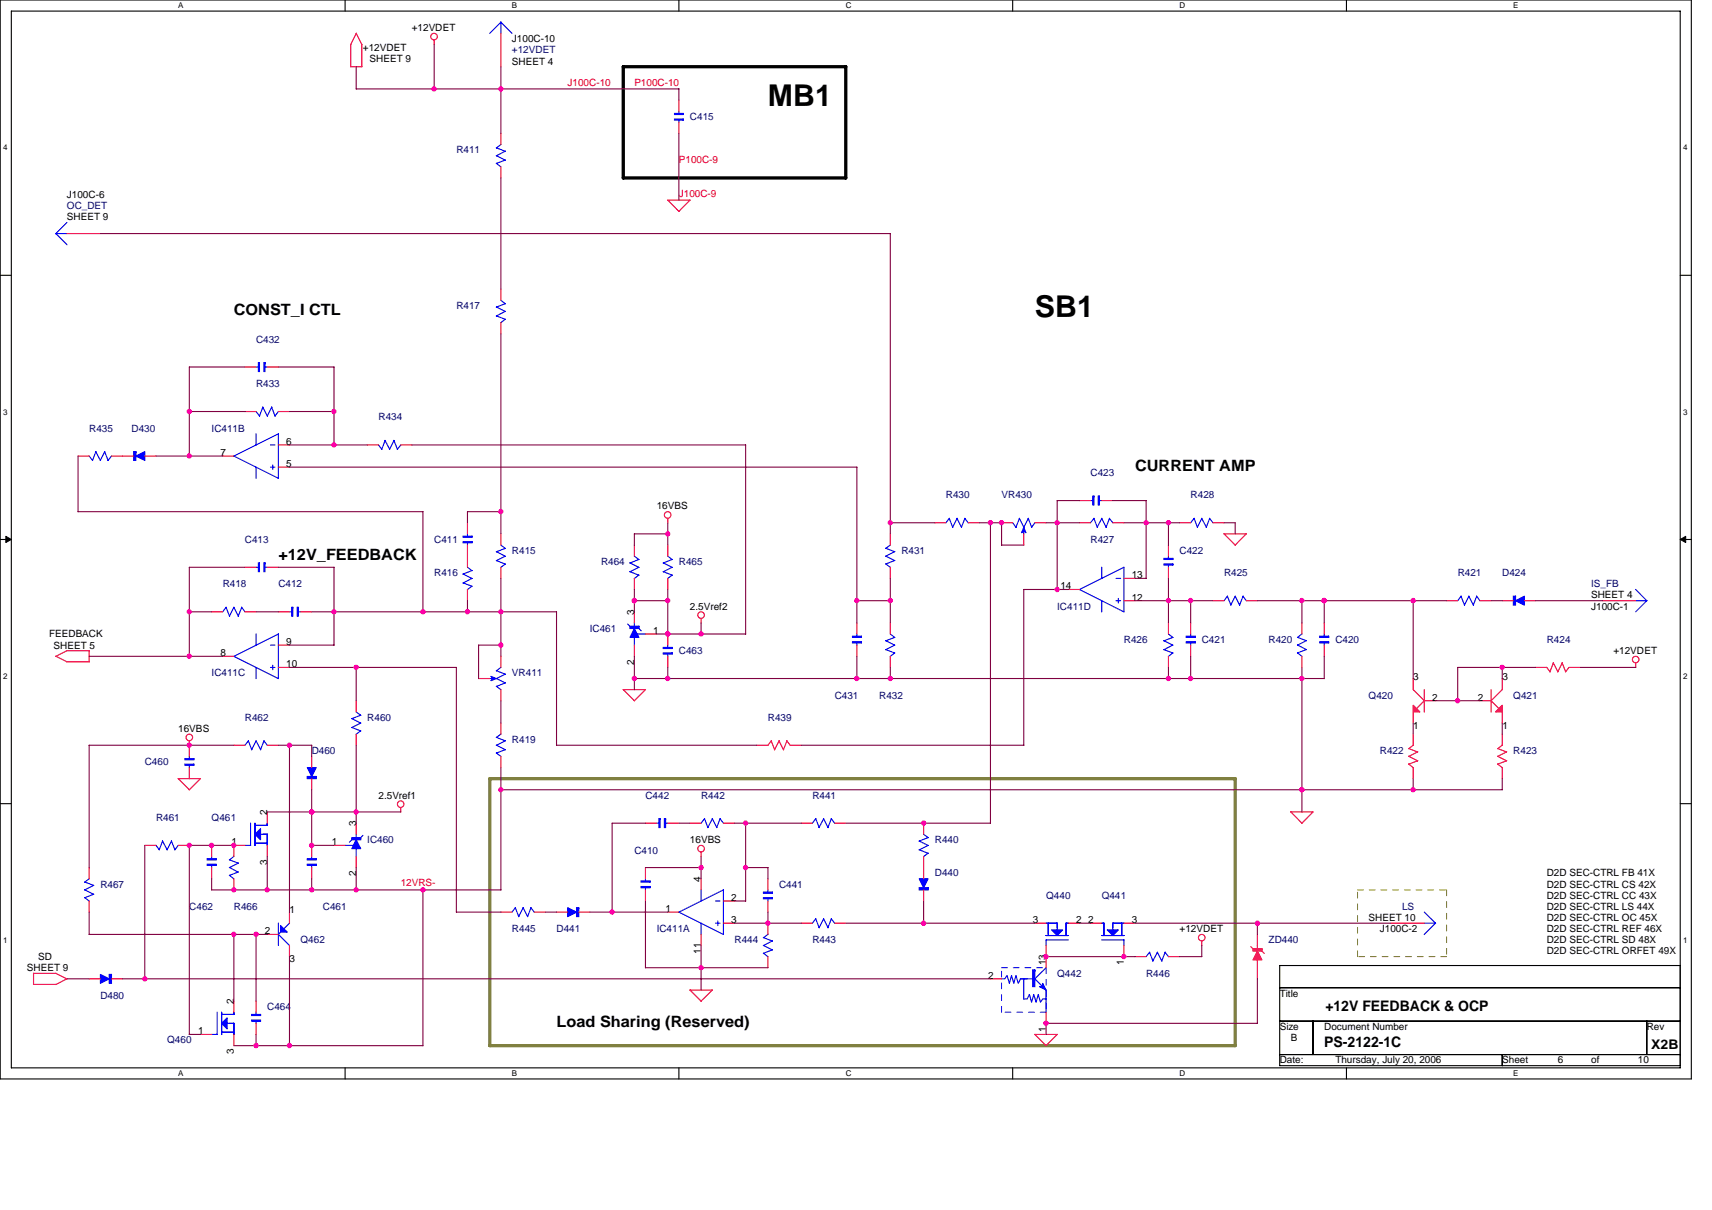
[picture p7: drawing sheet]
<svg xmlns="http://www.w3.org/2000/svg" width="297mm" height="210mm" viewBox="0 0 297 210" stroke-linecap="round" stroke-linejoin="round" font-family="sans-serif">
<path d="M0 0h293.5v187.2h-293.5zM2 1.9h289.5v183.4h-289.5z" fill="none" stroke="#000" stroke-width=".19"/>
<g fill="#fff">
<path d="M30.9 .2h.9v1.6h-.9z"/>
<path d="M30.9 185.5h.9v1.6h-.9z"/>
</g>
<path d="M59.9 0v1.9M59.9 185.3v1.9" fill="none" stroke="#000" stroke-width=".19"/>
<g fill="#fff">
<path d="M88.8 .2h.9v1.6h-.9z"/>
<path d="M88.8 185.5h.9v1.6h-.9z"/>
</g>
<path d="M117.8 0v1.9M117.8 185.3v1.9" fill="none" stroke="#000" stroke-width=".19"/>
<g fill="#fff">
<path d="M146.7 .2h1v1.6h-1z"/>
<path d="M146.7 185.5h1v1.6h-1z"/>
</g>
<path d="M175.7 0v1.9M175.7 185.3v1.9" fill="none" stroke="#000" stroke-width=".19"/>
<g fill="#fff">
<path d="M204.7 .2h1v1.6h-1z"/>
<path d="M204.7 185.5h1v1.6h-1z"/>
</g>
<path d="M233.6 0v1.9M233.6 185.3v1.9" fill="none" stroke="#000" stroke-width=".19"/>
<g fill="#fff">
<path d="M262.6 .2h.9v1.6h-.9z"/>
<path d="M262.6 185.5h.9v1.6h-.9z"/>
<path d="M.5 24.8h.8v1.6h-.8z"/>
<path d="M292 24.8h.8v1.6h-.8z"/>
<path d="M.5 70.7h.8v1.5h-.8z"/>
<path d="M292 70.7h.8v1.5h-.8z"/>
</g>
<path d="M0 47.8h2M291.5 47.8h2" fill="none" stroke="#000" stroke-width=".19"/>
<g fill="#fff">
<path d="M.5 116.5h.8v1.6h-.8z"/>
<path d="M292 116.5h.8v1.6h-.8z"/>
</g>
<path d="M0 93.6h2M291.5 93.6h2" fill="none" stroke="#000" stroke-width=".19"/>
<path d="M1 93.1l1 .5-1 .5zM291.5 93.6l1-.5v1z" fill="#000" stroke="#000" stroke-width=".17"/>
<g fill="#fff">
<path d="M.5 162.4h.8v1.5h-.8z"/>
<path d="M292 162.4h.8v1.5h-.8z"/>
</g>
<path d="M0 139.5h2M291.5 139.5h2M222 167.6h69.5v17.3h-69.5zM222 171.4h69.5M222 177.2h69.5M227.8 177.2v5.8M285.7 177.2v5.8M222 183h69.5M260.6 183v1.9" fill="none" stroke="#000" stroke-width=".19"/>
<path d="M235.5 154.4h15.5M251 154.4v11.6M235.5 166v-11.6M251 166h-15.5" fill="none" stroke="#808000" stroke-width=".17" stroke-dasharray="1 1 1 1 1 1 1 1"/>
<path d="M85 135.1h129.3v46.4h-129.3z" fill="none" stroke="#808040" stroke-width=".57"/>
<path d="M108.1 11.6h38.6v19.3h-38.6z" fill="none" stroke="#000" stroke-width=".57"/>
<g fill="none" stroke="#f00" stroke-width=".19">
<path d="M75.3 6.9v.8M117.8 17.4v1.9M86.9 23.2v1.9M86.9 29v1.9M115.8 34.7l2 2M115.9 34.7h3.8l-1.9 2M117.8 21.2v2M86.9 50.2v1.9M86.9 56v1.9M21.3 79.1h1.9M25.1 79.1h2M81.1 90.7v1.9"/>
<path d="M81.1 94.6v3.8M86.9 92.6v2M86.9 98.4v2M110.1 94.6v1.9M115.9 90v.7M115.9 94.6v1.9M154.5 92.6v2M154.5 98.4v2M173.8 90.7h1.9M177.6 92.6v2M179.6 90.7h1.9M202.7 94.6v1.9"/>
<path d="M202.7 98.4v2M212.4 92.6l1.9 2M212.4 92.6h3.9M216.2 92.6l-1.9 2M36.7 106.2h1.9M42.5 106.2h1.9M81.1 102.3v1.9M83 117.8h2M86.9 113.9v1.9M86.9 119.7v1.9M110.1 100.4v1.9M115.9 100.4v1.9"/>
<path d="M121.6 107.3v.8M154.5 108.1v1.9M154.5 113.9v1.9M185.4 102.3h1.9M195 100.4h1.9M195 104.2h1.9M202.7 108.1v1.9M202.7 113.9v1.9M210.5 104.2h1.9M216.2 104.2h2M225.9 108.1v1.9M225.9 113.9v1.9"/>
<path d="M229.8 108.1v1.9M229.8 112v1.9M251 104.2h1.9M256.8 104.2h1.9M260.6 104.2h2M264.5 104.2h1.9M278 104.2h5.8M283.8 115v.8M30.9 135.1l1.9 2 2-2h-3.9M32.8 128.6v2.7M32.8 133.2v1.9M40.6 129.3h1.9"/>
<path d="M46.4 129.3h1.9M54.1 131.3v1.9M54.1 135.1v2M86.9 125.5v1.9M86.9 131.3v1.9M110.1 121.6l-2-1.9h3.9l-2 1.9M244.4 131.2l1.6 .8-1.6 .6 .8 .6v1.9M245.2 127.4v1.9M245.2 129.3l-.8 .6 1.6 .6-1.6 .8M259.8 132.6l.8 .6v1.9M259.8 131.2l1.6 .8M259.8 129.9l1.6 .6"/>
<path d="M260.6 127.4v1.9M260.7 129.3l-.8 .6M261.4 132l-1.5 .6M261.4 130.5l-1.5 .8M15.5 150.6v1.9M15.5 156.4v1.9M40.6 152.5v1.9M42.5 146.7h-1.9v1.9M46.4 140.9v2M46.4 146.7v1.9M50.2 158.3v1.9M69.5 140.1v.8"/>
<path d="M96.6 158.3h1.9M100.4 158.3h1.9M115.9 158.3h1.9M121.6 147.9v.8M121.6 152.5v1.9M125.5 156.4h1.9M160.2 142.9v1.9M160.2 148.6v3.9M160.2 154.4v2M227.8 140.9l-1.9 2M227.8 140.9h-3.8l1.9 2M15.5 169.9h1.9"/>
<path d="M19.3 169.9h2M34.8 179.5h1.9M40.6 173.7v2M40.6 179.5v2M46.4 162.2h1.9M50.2 164.1v1.9M119.7 171.8l1.9 1.9M119.7 171.8h3.9M121.6 162.2v1.9M123.6 171.8l-2 2M125.5 160.2h1.9M133.2 160.2v2"/>
<path d="M133.2 166v1.9M179.5 179.5l2 2M179.6 179.5h3.8l-1.9 2M179.6 160.2h1.9M181.5 164.1v1.9M185.4 160.2h1.9M208.5 163.3v.8M241.3 160.2h5.8"/>
<circle cx="75.3" cy="6.3" r=".57"/>
<circle cx="115.8" cy="89.4" r=".57"/>
<circle cx="121.6" cy="106.7" r=".57"/>
<circle cx="283.8" cy="114.5" r=".57"/>
<circle cx="32.8" cy="128" r=".57"/>
<circle cx="69.5" cy="139.5" r=".57"/>
<circle cx="121.6" cy="147.3" r=".57"/>
<circle cx="208.5" cy="162.7" r=".57"/>
</g>
<g fill="none" stroke="#00f" stroke-width=".19">
<path d="M117.8 19.3v.4M86.1 28.3l.8 .7M86.1 27l1.6 .8M86.1 25.7l1.6 .5M86.9 25.1l-.8 .6M87.7 27.8l-1.6 .6M87.7 26.2l-1.6 .8M117.8 20.8v.4M86.1 53.3l1.6 .8M86.1 54.8l1.6 .6M86.9 52.1l.8 .6M87.7 52.7l-1.6 .6"/>
<path d="M87.7 54l-1.6 .8M87.7 55.4l-.8 .6M80.3 99.6l1.6 .8-1.6 .8M81.1 98.4l.8 .6-1.6 .6M81.1 92.6v.5M81.1 94.2v.4M86.1 95.7l1.6 .8M86.1 97.3l1.6 .6M86.9 94.6l.8 .6M87.7 95.2l-1.6 .6M87.7 96.5l-1.6 .8M87.7 97.9l-.8 .6"/>
<path d="M109.3 97.7l1.6 .8M109.3 99.2l1.6 .6M110.1 96.5l.8 .6M110.8 97.1l-1.5 .6M110.8 98.4l-1.5 .8M110.8 99.8l-.8 .6M115.1 97.7l1.5 .8-1.5 .7M115.1 99.2l1.5 .6-.8 .6M115.9 96.5l.7 .6M116.6 97.1l-1.5 .6M153.7 95.1l1.6 .6-1.6 .8 1.5 .8M154.5 94.6l-.8 .6"/>
<path d="M155.3 97.3l-1.6 .6 .8 .5M176.9 90l.7 1.5M176.9 89.9l-.6 1.6-.6-.8M177.6 91.9v.8M178.4 90l.6 1.5M178.4 89.9l-.8 1.6M179.6 90.7l-.6 .8M191.2 98.4v2M195 98.4l-7.7 3.9M195 98.4v7.8l-7.7-3.9M202.7 96.5v.4M202.7 98v.4"/>
<path d="M39.2 105.4l.6 1.6M39.2 105.4l-.6 .8M40.6 105.4l.8 1.6M40.6 105.4l-.8 1.5M41.9 105.4l.6 .8M41.9 105.4l-.6 1.5M80.3 101.2l1.6 .5M81.9 101.7l-.8 .6M85 117.8h.7M86.1 116.4l1.6 .6M86.1 117.8l1.6 .7M86.1 119.1l.8 .6"/>
<path d="M86.9 115.8l-.8 .6M87.7 117l-1.6 .8M87.7 118.5l-1.6 .6M153.7 111.2l1.6 .8-1.6 .8 1.6 .5M154.5 110l.8 .6M155.2 110.6l-1.5 .6M155.2 113.3l-.8 .6M191.2 104.2v2M193.6 104.2h.8M193.6 100.4h.8M194 103.8v.8M201.9 111.2l1.6 .8"/>
<path d="M201.9 112.7l1.6 .6M202.7 110l.8 .6M203.5 110.6l-1.6 .6M203.5 112l-1.6 .8M203.5 113.3l-.8 .6M212.4 104.2l.6-.8 .6 1.6M213.5 105l.8-1.6 .8 1.6M216.3 104.3l-.6-.9-.6 1.6M225.1 111.9l1.6 .8M225.9 110l-.8 .6 1.6 .6-1.6 .8M226.7 112.7l-1.6 .6 .8 .6M229.8 110v.4"/>
<path d="M229.8 111.5v.5M254.8 103.5l.8 1.5M254.9 103.4l-.8 1.6-.6-1.6-.6 .8M256.2 103.5l.6 .8M256.2 103.4l-.6 1.6M283.8 102.3l1.9 1.9M283.8 104.2h1.9l-1.9 2M32.8 131.3v.4M32.8 132.8v.4M43.1 128.5l-.6 .8M44.4 128.6l.8 1.5M44.4 128.5l-.7 1.6-.6-1.5"/>
<path d="M45.8 128.6l.6 .7M45.8 128.5l-.6 1.6M86.1 130.7l.8 .6M86.1 129.3l1.6 .8M86.1 128l1.6 .6M86.9 127.4l-.8 .6M87.7 130.1l-1.6 .6M87.7 128.5l-1.6 .8M14.7 155.8l.8 .6M15.5 152.5l-.8 .6 1.6 .5-1.6 .8 1.6 .8M16.3 155.2l-1.6 .6M39.8 151.9l.8 .6"/>
<path d="M39.8 150.5l1.6 .8-1.6 .6M39.8 149.2l1.6 .6-1.6 .8M40.6 148.6l-.8 .6M42.5 146.7h1M43.5 142.8v3.9M44.2 143.2h2.2M44.2 142.9v3.8M44.2 146.3h2.2M45.2 144.8h1.2M46.4 142.9v.4M46.4 144.8v1.9M117.8 158.3l7.7-3.9v7.8"/>
<path d="M117.8 158.3l7.7 3.9M121.6 154.4v2M124.1 156.4h.8M124.5 159.8v.8M159.5 145.9l1.6 .8M159.5 147.5l1.6 .6M160.2 144.8l.9 .6M161 145.4l-1.5 .6M161 146.7l-1.5 .8M161 148.1l-.8 .6M247.1 158.3l2 1.9M37.7 175.6v3.9h-1"/>
<path d="M38.5 175.7v3.8M38.5 179.1h2.1M39.4 177.6h1.2M40.6 175.7v.4l-2.2-.1M40.6 177.6v1.9M44.4 175.7v.4M44.4 177.2v.4M48.3 162.1l1.9 2M48.3 160.2v3.9M48.7 161.8l-.4 .4M50.2 160.2l-.9 1M121.6 160.2v2"/>
<path d="M124.1 160.2h.8M132.4 165.4l.8 .6M132.4 164.1l1.6 .7M132.4 162.7l1.6 .6M133.3 162.1l-.8 .6M134 164.8l-1.5 .6M134 163.3l-1.5 .8M181.5 160.2h1.9M181.5 162.3h3.9M181.9 160.2v2.1M183.4 160.2v1.2M185.4 160.2h-.4v2.2"/>
<path d="M185.4 163.1h-3.9v1M247.1 160.2h2M249.1 160.2l-2 2"/>
</g>
<g fill="#00f" stroke="#00f" stroke-width=".19">
<path d="M262.9 104.2l1.6-.7v1.5z" fill-rule="evenodd"/>
<path d="M262.6 103.5v1.5h.3v-1.5z" fill-rule="evenodd"/>
<path d="M48.7 160.6l1.1 1.2h-1.1z" fill-rule="evenodd"/>
<path d="M117 19.7v.2h1.6v-.2z" fill-rule="evenodd"/>
<path d="M117 20.7v.1h1.6v-.1z" fill-rule="evenodd"/>
<path d="M159.5 152.5h1.5l-.8 1.6z" fill-rule="evenodd"/>
<path d="M159.5 154.1v.3h1.5v-.3z" fill-rule="evenodd"/>
<path d="M177.6 91.5l.4 1-.4-.4-.4 .4z" fill-rule="evenodd"/>
<path d="M201.9 97.9v.2h1.6v-.2z" fill-rule="evenodd"/>
<path d="M201.9 96.9v.2h1.6v-.2z" fill-rule="evenodd"/>
<path d="M44.2 144.8l1-1v1.9z" fill-rule="evenodd"/>
<path d="M85.2 117.4l.9 .4-.9 .3 .4-.3z" fill-rule="evenodd"/>
<path d="M98.5 157.5l1.5 .8-1.5 .8z" fill-rule="evenodd"/>
<path d="M100 157.5v1.6h.4v-1.6z" fill-rule="evenodd"/>
<path d="M182.5 161.4h1.9l-1 .9z" fill-rule="evenodd"/>
<path d="M38.5 177.6l.9-1v2z" fill-rule="evenodd"/>
<path d="M53.3 133.2h1.6l-.8 1.5z" fill-rule="evenodd"/>
<path d="M53.3 134.7v.4h1.6v-.4z" fill-rule="evenodd"/>
<path d="M32.1 132.6v.2h1.5v-.2z" fill-rule="evenodd"/>
<path d="M32.1 131.7v.1h1.5v-.1z" fill-rule="evenodd"/>
<path d="M229 111.4v.2h1.5v-.2z" fill-rule="evenodd"/>
<path d="M229 110.4v.2h1.5v-.2z" fill-rule="evenodd"/>
<path d="M80.3 94v.2h1.6v-.2z" fill-rule="evenodd"/>
<path d="M80.3 93v.2h1.6v-.2z" fill-rule="evenodd"/>
<path d="M17.4 169.1l1.6 .8-1.6 .7z" fill-rule="evenodd"/>
<path d="M19 169.1v1.5h.3v-1.5z" fill-rule="evenodd"/>
<path d="M23.6 79.1l1.5-.7v1.5z" fill-rule="evenodd"/>
<path d="M23.2 78.4v1.5h.4v-1.5z" fill-rule="evenodd"/>
<path d="M43.7 176v.2h1.5v-.2z" fill-rule="evenodd"/>
</g>
<path d="M43.7 177h1.5v.2h-1.5z" fill="#00f"/>
<g fill="none" stroke="#00f" stroke-width=".19">
<path d="M86.9 3.8l1.9 2M86.9 3.9l-1.9 1.9M86.9 3.8v2M11.6 38.6l-1.9 2M11.6 40.5h-1.9l1.9 2M15.4 79.1l.7 .8M17.4 79.9l-.8-1.5-.6 1.5M18.8 79.9l-.6-1.5-.8 1.5M19.3 79.1l-.6 .8M44.4 75.3v1.9M45.6 70.7l.8 1.5M45.6 70.6l-.6 1.6-.6-.8"/>
<path d="M46.9 77.2h.8M47.1 70.7l.6 1.5 .6-.8M47.2 70.6l-.8 1.6M48.3 75.3v7.7M48.3 75.3l-7.7 3.9 7.7 3.8M65.7 77.2l.5 .8 .6-1.6 .8 1.6M69 78l-.7-1.6-.7 1.6M69.5 77.2l-.6 .8M44.4 81.1v1.9M46.9 81.1h.8M47.3 80.7v.8M164.7 89.9l-.6 .8"/>
<path d="M166.1 89.9l-.8 1.6-.6-1.5M167.4 90l.6 .7M167.4 89.9l-.6 1.6-.8-1.5M189.2 86.9h.4M190.7 86.9h.5M207.2 90l.6 1.5M207.2 89.9l-.6 .8M208.5 90l.8 1.5M208.5 89.9l-.8 1.6M209.9 90l.6 .7M209.9 89.9l-.6 1.6M44.4 110v2"/>
<path d="M44.4 115.8v2M46.9 115.8h.8M46.9 112h.8M47.3 115.4v.8M48.3 110l-7.7 3.9 7.7 3.9M48.3 110v7.8M50.2 106.2h.4M108.9 108.3l.6 .6M110.1 108.1v.6M110.1 110.6v1.4M110.4 110h1.6M110.7 108.9l.5 .6"/>
<path d="M115.9 112v.4M115.9 113.5v.4M148.7 110v.4M148.7 111.5v.5M206.6 110v.4M206.6 111.5v.5M61 126.2l1.6 .7-.8 .5M61.8 123.5l.8 .6-1.6 .6 1.6 .8-1.6 .8M28.2 145.9l.8 1.6 .8-1.6M28.2 145.9l-.6 1.6-.6-.8M29.7 145.9l.6 1.6M30.9 146.7l-.6 .8"/>
<path d="M89.4 157.5l.6 1.6M89.4 157.5l-.6 .8M90.8 157.5l.8 1.6M90.8 157.5l-.8 1.6M92.1 157.5l.6 .8M92.1 157.5l-.6 1.6M112 152.5v.4M112 154v.4M113.9 142.9h.4M115.5 142.9h.4M122.2 142.1l.6 1.5M122.3 142l-.7 .9"/>
<path d="M123.6 142.1l.8 1.5 .5-1.6 .6 .9M123.6 142l-.8 1.6M133.2 154.4v.4M133.2 156v.4M141.5 159.4l.6 1.6M141.5 142.1l.6 1.5M141.6 159.4l-.7 .8M141.6 142l-.7 .9M142.9 159.4l-.8 1.6M142.9 142l-.8 1.6M144.2 159.4l.6 .8M144.2 142.1l.6 .8"/>
<path d="M144.2 159.4l-.5 1.6-.8-1.6M144.2 142l-.5 1.6-.8-1.5M43.7 177h1.5v.2h-1.5zM173.8 169.9h.5l.4-.6 .4 1.3 .4-1.3 .4 1.3 .4-1.3 .4 1.3 .4-.7h1.1M177 169.9h2.6l1.9 1.9M177.6 169.9v3.5h.6l.4-.8 .4 1.3 .4-1.3 .4 1.3 .3-1.3 .4 1.3 .4-.5h.6M181.5 167.9l-2 2M181.5 171.8v3.9"/>
</g>
<g fill="none" stroke="#f00" stroke-width=".19">
<path d="M86.9 5.8v5.8M11.6 40.5h5.8M13.5 79.1h2M19.3 79.1h2M38.6 79.1h2M42.5 71.4h1.9M48.3 77.2h1.9M48.3 71.4h1.9M63.7 77.2h2M69.5 77.2h2M48.3 81.1h1.9M162.2 90.7h1.9"/>
<path d="M168 90.7h1.9M187.3 86.9h1.9M191.2 86.9h1.9M204.7 90.7h1.9M210.5 90.7h1.9M38.6 113.9h2M48.3 112h1.9M48.3 115.8h1.9M110.1 106.2v1.9M110.1 112v1.9M112 110h1.9M115.9 110v2"/>
<path d="M115.9 113.9v1.9M148.7 108.1v1.9M148.7 112v1.9M206.6 108.1v1.9M206.6 112v1.9M245.2 117.8v1.9l1.9 1.9M247.1 119.7v3.9M258.7 119.7v3.9M260.6 117.8v1.9l-1.9 1.9M61.8 121.6v1.9M61.8 127.4v1.9M131.3 129.3h1.9l.6-.8 .6 1.6"/>
<path d="M135.2 128.5l-.8 1.6M136.5 128.6l.6 .7h1.9M136.5 128.5l-.5 1.6-.8-1.5M245.2 123.5v2M249.1 121.6h-2l-1.3 1.4M256.8 121.6h1.9l1.4 1.4M260.6 123.5v2M25.1 146.7h2M30.9 146.7h1.9M86.9 158.3h1.9M92.7 158.3h1.9M112 142.9h1.9"/>
<path d="M112 150.6v1.9M112 154.4v2M115.9 142.9h1.9M119.7 142.9h1.9M125.5 142.9h1.9M133.2 152.5v1.9M133.2 156.4v1.9M139 142.9h1.9M144.8 142.9h1.9M44.4 173.7v2M44.4 177.6v1.9M139 160.2h1.9"/>
<path d="M144.8 160.2h1.9M171.8 169.9h2M181.5 166v1.9M181.5 175.7v1.9"/>
</g>
<g fill="#00f" stroke="#00f" stroke-width=".19">
<path d="M115.1 112.4v.1h1.5v-.1z" fill-rule="evenodd"/>
<path d="M115.1 113.3v.2h1.5v-.2z" fill-rule="evenodd"/>
<path d="M110.1 109.1l.7 1.5h-1.5z" fill-rule="evenodd"/>
<path d="M109.3 108.7v.4h1.5v-.4z" fill-rule="evenodd"/>
<path d="M115.3 142.1v1.5h.2v-1.5z" fill-rule="evenodd"/>
<path d="M114.3 142.1v1.5h.2v-1.5z" fill-rule="evenodd"/>
<path d="M111.2 153.8v.3h1.6v-.3z" fill-rule="evenodd"/>
<path d="M111.2 152.9v.2h1.6v-.2z" fill-rule="evenodd"/>
<path d="M147.9 110.4v.2h1.6v-.2z" fill-rule="evenodd"/>
<path d="M147.9 111.4v.2h1.6v-.2z" fill-rule="evenodd"/>
<path d="M132.5 155.8v.2h1.5v-.2z" fill-rule="evenodd"/>
<path d="M132.5 154.8v.2h1.5v-.2z" fill-rule="evenodd"/>
<path d="M205.8 111.4v.2h1.6v-.2z" fill-rule="evenodd"/>
<path d="M205.8 110.4v.2h1.6v-.2z" fill-rule="evenodd"/>
<path d="M180.9 170.6l.6 1.2-1.2-.6h.6z" fill-rule="evenodd"/>
<path d="M179.2 168.3v2.9h.4v-2.9z" fill-rule="evenodd"/>
<path d="M190.6 86.1v1.5h.2v-1.5z" fill-rule="evenodd"/>
<path d="M189.6 86.1v1.5h.2v-1.5z" fill-rule="evenodd"/>
</g>
<g fill="#f00" stroke="#f00" stroke-width=".19">
<path d="M245.2 122.4l1.2 1.1h-1.2z" fill-rule="evenodd"/>
<path d="M260.1 123l.5-.6v1.1h-1.1z" fill-rule="evenodd"/>
</g>
<path d="M173.8 167.9h7.7M173.8 175.7v-7.8M181.5 167.9v7.8M181.5 175.7h-7.7" fill="none" stroke="#00f" stroke-width=".17" stroke-dasharray="1 1 1 1 1 1 1 1"/>
<path d="M51.6 105.4h.2v1.5h-.2z" fill="#00f"/>
<g fill="none" stroke="#00f" stroke-width=".19">
<path d="M44.4 63.7h.4M45.9 63.7h.5M44.4 98.4h.4M45.9 98.4h.5M189.8 89.9l-.6 .8M191.2 90l.7 1.5M191.2 89.9l-.8 1.6-.6-1.5M192.5 90l.6 .7M192.5 89.9l-.6 1.6M51.6 105.4h.2v1.5h-.2zM51.7 106.2h.5M36.7 148.6v.4"/>
<path d="M36.7 150.2v.4M54.1 148.6v.4M54.1 150.2v.4M59.9 146.7h1.5M61.2 145.5l-.6 .7M61.8 144.8v.6M61.8 147.3v1.3M63 145l-.6 .6M191.1 163.1h3.9v1M191.2 162.3h3.8M191.2 160.2h.4l-.1 2.2M193.1 160.2h1.9"/>
<path d="M193.1 160.2v1.2M194.6 160.2v2.1M199.4 165.2l.6 1.6M199.5 165.2l-.6 .8M200.8 165.2l-.8 1.6M202.1 165.2l.7 .8M202.2 165.2l-.6 1.6-.8-1.6"/>
</g>
<g fill="#00f" stroke="#00f" stroke-width=".19">
<path d="M50.6 105.4v1.5h.2v-1.5z" fill-rule="evenodd"/>
<path d="M44.8 97.7v1.5h.2v-1.5z" fill-rule="evenodd"/>
<path d="M45.8 97.7v1.5h.2v-1.5z" fill-rule="evenodd"/>
<path d="M61.8 145.7l.8 1.6h-1.6z" fill-rule="evenodd"/>
<path d="M61 145.4v.3h1.6v-.3z" fill-rule="evenodd"/>
<path d="M45.8 62.9v1.6h.2v-1.6z" fill-rule="evenodd"/>
<path d="M44.8 62.9v1.6h.2v-1.6z" fill-rule="evenodd"/>
<path d="M53.3 149v.2h1.6v-.2z" fill-rule="evenodd"/>
<path d="M53.3 150v.2h1.6v-.2z" fill-rule="evenodd"/>
<path d="M35.9 150v.2h1.6v-.2z" fill-rule="evenodd"/>
<path d="M35.9 149v.2h1.6v-.2z" fill-rule="evenodd"/>
<path d="M192.1 161.4h1.9l-.9 .9z" fill-rule="evenodd"/>
</g>
<g fill="none" stroke="#f00" stroke-width=".19">
<path d="M62.8 7.7v3.9h-2M62.8 7.7l-1-1.9-.9 1.9v3.9M42.5 63.7h1.9M46.4 63.7h1.9M42.5 98.4h1.9M46.4 98.4h1.9M187.3 90.7h1.9M193.1 90.7h1.9M9.7 113.9l1.9 1M9.7 113.9l1.9-1h3.9v2h-3.9M48.3 106.2h1.9M52.2 106.2h1.9"/>
<path d="M266.4 115.8h1.9l.6 .8 .6-1.6 .8 1.6 .7-1.6 .6 1.6M274.1 115.8h-1.9l-.6 .8M36.7 146.7v1.9M36.7 150.6v1.9M54.1 146.7v1.9M54.1 150.6v1.9M58 146.7h1.9M61.8 142.9v1.9M61.8 148.6v2M9.7 168.9l1.9 1M9.7 168.9h-3.9v1.9h3.9M11.6 169.9l-1.9 1"/>
<path d="M189.2 160.2h2M195 164.1v1.9M195 160.2h1.9M196.9 166h2M202.7 166h2M217 164.3l.6 .6M218.2 162.2v2.5M218.2 166.6v3.3M218.8 164.8l.5 .7"/>
</g>
<g fill="#f00" stroke="#f00" stroke-width=".19">
<path d="M218.2 165l.7 1.6h-1.5z" fill-rule="evenodd"/>
<path d="M217.4 164.7v.3h1.5v-.3z" fill-rule="evenodd"/>
</g>
<g fill="none" stroke="#800040" stroke-width=".19">
<path d="M61.8 11.6v3.9l56-.1M75.3 7.7v7.8M86.9 11.6v11.6M117.8 15.4v2M86.9 30.9v19.3M117.8 23.2v11.6M17.4 40.5h137.1M86.9 57.9v34.7M154.5 40.5v52.2M13.5 79.1v9.7M27.1 79.1h11.6M32.8 71.4h9.7"/>
<path d="M42.5 63.7h-9.7v15.5M48.3 63.7h9.7M50.2 77.2h13.6M50.2 71.4h7.8M58 63.7v13.5M71.5 77.2h57.9M129.4 77.2v32.8M13.5 88.8h59.9v17.4M42.5 98.4h-9.7v15.5M48.3 98.4h9.7M50.2 81.1h98.5v27M58 98.4v13.6"/>
<path d="M86.9 88.8h-5.8v1.9M115.9 90.7v3.9M115.9 92.6h-5.8v2M154.5 90.7h7.7M169.9 90.7h3.9M171.8 90.7v52.2M173.8 90.7v3.9h3.8M181.5 90.7h5.8M187.3 86.9h-3.9v15.4M193.1 86.9h5.8v13.5h-2M195 90.7h9.7M202.7 90.7v3.9"/>
<path d="M212.4 90.7h1.9v2M15.5 113.9h23.2M32.8 106.2h3.9M44.4 106.2h3.9M50.2 112h7.8M50.2 115.8h29M54.1 106.2h42.5v23.1h34.7M61.8 115.8v5.8M79.2 115.8v42.5M81.1 104.2v2M86.9 100.4v13.5M86.9 112h-3.9v5.8"/>
<path d="M110.1 104.2h5.8M110.1 102.3v3.9M110.1 113.9v5.8M113.9 110h15.5M115.9 102.3v7.7M115.9 115.8v2M121.6 108.1v1.9M148.7 104.2h5.8M148.7 113.9v3.9M154.5 100.4v7.7M154.5 115.8v2M185.4 102.3h-7.8v27"/>
<path d="M196.9 104.2h13.6M202.7 100.4v7.7M202.7 115.8v2M206.6 104.2v3.9M206.6 113.9v3.9M218.2 104.2h32.8M225.9 104.2v3.9M225.9 115.8v25.1M229.8 104.2v3.9M229.8 113.9v3.9h-119.7M245.2 104.2v13.6M258.7 104.2h2"/>
<path d="M260.6 115.8v2M266.4 104.2h11.6M266.4 115.8h-13.5v5.8M274.1 115.8h9.7M15.4 129.3h25.2M15.5 129.3v21.3M48.3 129.3h5.8v2M50.2 129.3v29M54.1 137.1v9.6M61.8 129.3v13.6M86.9 121.6v3.9M86.9 133.2v21.3"/>
<path d="M139 129.3h38.6M245.2 125.5v1.9M245.2 135.1v2M249.1 121.6h7.7M260.6 135.1l.1 2h-173.8M260.6 125.5v1.9M15.5 158.3v3.9M25.1 146.7v23.2M36.7 152.5v2M36.7 154.4h50.2M40.6 146.7h-7.8v32.8h2M46.4 148.6v5.8"/>
<path d="M46.4 140.9h23.2M54.1 146.7h3.9M54.1 152.5v2M61.8 150.6v3.9M73.4 154.4v27.1M79.2 158.3h7.7M94.6 158.3h2M102.3 158.3h13.6M112 150.6h9.7M112 156.4v11.6l21.3-.1M112 142.9h-5.8v15.4M117.8 142.9h1.9"/>
<path d="M121.6 148.6v3.9M127.4 142.9h11.6M127.4 156.4h2M129.4 142.9v13.5M129.4 150.6h3.9l-.1 1.9M133.2 158.3v1.9M146.7 142.9h25.1M160.2 156.4v3.8M11.6 169.9h3.9M15.5 162.2h30.9M21.3 169.9h150.6M40.6 162.1v11.6"/>
<path d="M44.4 162.2v11.6M44.4 179.5v2M50.2 166v15.5M121.6 164.1v7.7M127.4 160.2h11.6M146.7 160.2h32.9M181.5 166h15.5M187.3 160.2h1.9M196.9 160.2h44.5M204.7 166h3.8M208.5 164.1v1.9M218.2 160.2v2"/>
<path d="M218.2 169.9v7.7M218.2 177.6h-36.7v1.9M40.6 181.5h32.8"/>
</g>
<g fill="#f0f" stroke="#f0f" stroke-width=".19">
<circle cx="202.7" cy="90.7" r=".38"/>
<circle cx="183.4" cy="90.7" r=".38"/>
<circle cx="86.9" cy="111.9" r=".38"/>
<circle cx="198.9" cy="90.7" r=".38"/>
<circle cx="229.7" cy="104.2" r=".38"/>
<circle cx="183.4" cy="102.3" r=".38"/>
<circle cx="225.9" cy="104.2" r=".38"/>
<circle cx="57.9" cy="106.2" r=".38"/>
<circle cx="32.8" cy="106.2" r=".38"/>
<circle cx="32.8" cy="113.9" r=".38"/>
<circle cx="86.9" cy="137" r=".38"/>
<circle cx="225.9" cy="137" r=".38"/>
<circle cx="86.9" cy="106.2" r=".38"/>
<circle cx="110" cy="104.2" r=".38"/>
<circle cx="32.8" cy="79.1" r=".38"/>
<circle cx="32.8" cy="71.4" r=".38"/>
<circle cx="154.5" cy="104.2" r=".38"/>
<circle cx="148.7" cy="104.2" r=".38"/>
<circle cx="121.6" cy="110" r=".38"/>
<circle cx="115.8" cy="110" r=".38"/>
<circle cx="115.8" cy="104.2" r=".38"/>
<circle cx="154.5" cy="90.7" r=".38"/>
<circle cx="73.4" cy="106.2" r=".38"/>
<circle cx="81.1" cy="106.2" r=".38"/>
<circle cx="206.6" cy="104.2" r=".38"/>
<circle cx="148.7" cy="117.7" r=".38"/>
<circle cx="202.7" cy="104.2" r=".38"/>
<circle cx="25.1" cy="169.9" r=".38"/>
<circle cx="36.7" cy="146.7" r=".38"/>
<circle cx="40.6" cy="146.7" r=".38"/>
<circle cx="110" cy="117.7" r=".38"/>
<circle cx="32.8" cy="129.3" r=".38"/>
<circle cx="115.8" cy="92.6" r=".38"/>
<circle cx="57.9" cy="71.4" r=".38"/>
<circle cx="57.9" cy="77.2" r=".38"/>
<circle cx="181.5" cy="166" r=".38"/>
<circle cx="195" cy="166" r=".38"/>
<circle cx="129.3" cy="150.6" r=".38"/>
<circle cx="160.3" cy="160.2" r=".38"/>
<circle cx="129.3" cy="142.8" r=".38"/>
<circle cx="160.3" cy="142.8" r=".38"/>
<circle cx="133.2" cy="160.2" r=".38"/>
<circle cx="121.6" cy="150.6" r=".38"/>
<circle cx="106.2" cy="158.3" r=".38"/>
<circle cx="181.5" cy="177.6" r=".38"/>
<circle cx="218.2" cy="160.2" r=".38"/>
<circle cx="61.8" cy="115.8" r=".38"/>
<circle cx="171.8" cy="90.7" r=".38"/>
<circle cx="173.8" cy="90.7" r=".38"/>
<circle cx="54.1" cy="140.9" r=".38"/>
<circle cx="54.1" cy="146.7" r=".38"/>
<circle cx="61.8" cy="140.9" r=".38"/>
<circle cx="44.4" cy="162.1" r=".38"/>
<circle cx="50.2" cy="129.3" r=".38"/>
<circle cx="40.6" cy="162.1" r=".38"/>
<circle cx="260.6" cy="115.8" r=".38"/>
<circle cx="252.9" cy="121.6" r=".38"/>
<circle cx="245.2" cy="104.2" r=".38"/>
<circle cx="50.2" cy="181.4" r=".38"/>
<circle cx="154.5" cy="117.7" r=".38"/>
<circle cx="54.1" cy="154.4" r=".38"/>
<circle cx="245.2" cy="137" r=".38"/>
<circle cx="206.6" cy="117.7" r=".37"/>
<circle cx="44.4" cy="181.4" r=".38"/>
<circle cx="121.6" cy="167.9" r=".38"/>
<circle cx="225.9" cy="117.7" r=".38"/>
<circle cx="202.7" cy="117.7" r=".38"/>
<circle cx="115.8" cy="117.7" r=".38"/>
<circle cx="61.8" cy="154.4" r=".38"/>
<circle cx="73.4" cy="154.4" r=".38"/>
<circle cx="40.6" cy="154.4" r=".38"/>
<circle cx="46.4" cy="154.4" r=".38"/>
<circle cx="86.9" cy="88.8" r=".38"/>
<circle cx="32.8" cy="146.7" r=".38"/>
<circle cx="75.3" cy="15.4" r=".38"/>
<circle cx="86.9" cy="15.4" r=".38"/>
</g>
<g font-size="5.2">
<text x="133.2" y="18.3">MB1</text>
<text x="179.6" y="55">SB1</text>
</g>
<g font-size="2.7">
<text x="40.6" y="54.6">CONST_I CTL</text>
<text x="196.9" y="81.7">CURRENT AMP</text>
<text x="48.3" y="97.1">+12V_FEEDBACK</text>
<text x="96.6" y="178.2">Load Sharing (Reserved)</text>
</g>
<g font-size="2.5">
<text x="230" y="175.5">+12V FEEDBACK &amp; OCP</text>
<text x="229.8" y="181.7">PS-2122-1C</text>
</g>
<text font-size="2.3" x="286.5" y="182.1">X2B</text>
<g font-size="1.7">
<text x="71.5" y="5.4">+12VDET</text>
<text x="63" y="8.9">+12VDET</text>
<text x="64.1" y="10.8">SHEET 9</text>
<text x="88.8" y="7.3">J100C-10</text>
<text x="88.8" y="11.2">SHEET 4</text>
<text x="11.6" y="34.4">J100C-6</text>
<text x="11.6" y="38.2">SHEET 9</text>
<text x="49.7" y="77.2">6</text>
<text x="38.2" y="79.1">7</text>
<text x="49.7" y="81">5</text>
<text x="113.9" y="88.4">16VBS</text>
<text x="196.4" y="100.4">13</text>
<text x="110" y="106.7" transform="rotate(-90 110 106.7)">3</text>
<text x="119.7" y="105.8">2.5Vref2</text>
<text x="184" y="102.3">14</text>
<text x="196.4" y="104.2">12</text>
<text x="276.1" y="105.8">J100C-1</text>
<text x="276.1" y="103.8">SHEET 4</text>
<text x="8.5" y="110.6">FEEDBACK</text>
<text x="9.3" y="112.5">SHEET 5</text>
<text x="38.2" y="113.9">8</text>
<text x="49.7" y="111.9">9</text>
<text x="113.3" y="110">1</text>
<text x="279.9" y="113.5">+12VDET</text>
<text x="49.7" y="115.8">10</text>
<text x="110" y="115.3" transform="rotate(-90 110 115.3)">2</text>
<text x="245.2" y="117.9">3</text>
<text x="260.7" y="117.9">3</text>
<text x="248.5" y="121.6">2</text>
<text x="256.4" y="121.6">2</text>
<text x="30.9" y="127">16VBS</text>
<text x="245.2" y="126.4">1</text>
<text x="260.7" y="126.4">1</text>
<text x="46.4" y="141.5" transform="rotate(-90 46.4 141.5)">2</text>
<text x="61.8" y="143.4" transform="rotate(-90 61.8 143.4)">3</text>
<text x="65.7" y="138.6">2.5Vref1</text>
<text x="40.2" y="146.7">1</text>
<text x="57.5" y="146.7">1</text>
<text x="119.7" y="146.3">16VBS</text>
<text x="46.4" y="150.1" transform="rotate(-90 46.4 150.1)">3</text>
<text x="61.8" y="152" transform="rotate(-90 61.8 152)">2</text>
<text x="121.6" y="153.1" transform="rotate(-90 121.6 153.1)">4</text>
<text x="268.4" y="154.1">D2D SEC-CTRL CS 42X</text>
<text x="268.4" y="156">D2D SEC-CTRL CC 43X</text>
<text x="268.4" y="152.1">D2D SEC-CTRL FB 41X</text>
<text x="50.2" y="158.5">1</text>
<text x="115.5" y="158.3">1</text>
<text x="126.9" y="156.3">2</text>
<text x="126.9" y="160.2">3</text>
<text x="179.2" y="160.2">3</text>
<text x="186.7" y="160.2">2</text>
<text x="188.8" y="160.2">2</text>
<text x="196.4" y="160.2">3</text>
<text x="204.7" y="161.8">+12VDET</text>
<text x="237.5" y="159.8">SHEET 10</text>
<text x="239.4" y="161.8">J100C-2</text>
<text x="268.4" y="159.8">D2D SEC-CTRL OC 45X</text>
<text x="268.4" y="157.9">D2D SEC-CTRL LS 44X</text>
<text x="268.4" y="161.8">D2D SEC-CTRL REF 46X</text>
<text x="6.6" y="166.6">SD</text>
<text x="46" y="162.1">2</text>
<text x="50.2" y="167">3</text>
<text x="121.6" y="165.5" transform="rotate(-90 121.6 165.5)">11</text>
<text x="181.5" y="167.4" transform="rotate(-90 181.5 167.4)">13</text>
<text x="195" y="167.4" transform="rotate(-90 195 167.4)">1</text>
<text x="268.4" y="165.6">D2D SEC-CTRL ORFET 49X</text>
<text x="268.4" y="163.7">D2D SEC-CTRL SD 48X</text>
<text x="4.7" y="168.5">SHEET 9</text>
<text x="171.4" y="169.8">2</text>
<text x="222" y="173">Title</text>
<text x="34.4" y="179.5">1</text>
<text x="40.6" y="174.3" transform="rotate(-90 40.6 174.3)">2</text>
<text x="181.5" y="179" transform="rotate(-90 181.5 179)">1</text>
<text x="222" y="178.8">Size</text>
<text x="229.8" y="178.8">Document Number</text>
<text x="285.7" y="178.8">Rev</text>
<text x="40.6" y="182.9" transform="rotate(-90 40.6 182.9)">3</text>
<text x="222" y="184.6">Date:</text>
<text x="224" y="180.7">B</text>
<text x="231.7" y="184.6">Thursday, July 20, 2006</text>
<text x="260.6" y="184.6">Sheet</text>
<text x="270.3" y="184.6">6</text>
<text x="276.1" y="184.6">of</text>
<text x="284.2" y="184.6">10</text>
</g>
<g font-size="1.7" fill="#000080">
<text x="88.8" y="9.3">+12VDET</text>
<text x="119.7" y="20.8">C415</text>
<text x="79.2" y="26.6">R411</text>
<text x="11.6" y="36.3">OC_DET</text>
<text x="79.2" y="53.7">R417</text>
<text x="44.4" y="59.5">C432</text>
<text x="44.4" y="67.2">R433</text>
<text x="15.5" y="74.9">R435</text>
<text x="22.8" y="74.9">D430</text>
<text x="36.7" y="74.9">IC411B</text>
<text x="65.7" y="73">R434</text>
<text x="189.2" y="82.6">C423</text>
<text x="164.1" y="86.5">R430</text>
<text x="173.8" y="86.5">VR430</text>
<text x="206.6" y="86.5">R428</text>
<text x="42.5" y="94.2">C413</text>
<text x="75.3" y="94.2">C411</text>
<text x="189.2" y="94.2">R427</text>
<text x="38.6" y="101.9">R418</text>
<text x="48.3" y="101.9">C412</text>
<text x="75.3" y="100">R416</text>
<text x="88.8" y="96.1">R415</text>
<text x="104.3" y="98.1">R464</text>
<text x="117.8" y="98.1">R465</text>
<text x="156.4" y="96.1">R431</text>
<text x="204.7" y="96.1">C422</text>
<text x="212.4" y="100">R425</text>
<text x="252.9" y="100">R421</text>
<text x="260.6" y="100">D424</text>
<text x="276.1" y="101.9">IS_FB</text>
<text x="183.4" y="105.8">IC411D</text>
<text x="102.3" y="109.6">IC461</text>
<text x="117.8" y="113.5">C463</text>
<text x="195" y="111.6">R426</text>
<text x="208.5" y="111.6">C421</text>
<text x="220.1" y="111.6">R420</text>
<text x="231.7" y="111.6">C420</text>
<text x="268.4" y="111.6">R424</text>
<text x="36.7" y="117.4">IC411C</text>
<text x="88.8" y="117.4">VR411</text>
<text x="42.5" y="125.1">R462</text>
<text x="63.7" y="125.1">R460</text>
<text x="133.2" y="125.1">R439</text>
<text x="144.8" y="121.2">C431</text>
<text x="152.5" y="121.2">R432</text>
<text x="237.5" y="121.2">Q420</text>
<text x="262.6" y="121.2">Q421</text>
<text x="54.1" y="130.9">D460</text>
<text x="88.8" y="128.9">R419</text>
<text x="239.4" y="130.9">R422</text>
<text x="262.6" y="130.9">R423</text>
<text x="25.1" y="132.8">C460</text>
<text x="27.1" y="142.5">R461</text>
<text x="36.7" y="142.5">Q461</text>
<text x="112" y="138.6">C442</text>
<text x="121.6" y="138.6">R442</text>
<text x="140.9" y="138.6">R441</text>
<text x="63.7" y="146.3">IC460</text>
<text x="110.1" y="148.3">C410</text>
<text x="162.2" y="146.3">R440</text>
<text x="17.4" y="154.1">R467</text>
<text x="135.2" y="154.1">C441</text>
<text x="162.2" y="152.1">D440</text>
<text x="181.5" y="156">Q440</text>
<text x="191.2" y="156">Q441</text>
<text x="32.8" y="157.9">C462</text>
<text x="40.6" y="157.9">R466</text>
<text x="56" y="157.9">C461</text>
<text x="88.8" y="161.8">R445</text>
<text x="96.6" y="161.8">D441</text>
<text x="113.9" y="161.8">IC411A</text>
<text x="243.3" y="157.9">LS</text>
<text x="52.2" y="163.7">Q462</text>
<text x="127.4" y="163.7">R444</text>
<text x="140.9" y="163.7">R443</text>
<text x="220.1" y="163.7">ZD440</text>
<text x="17.4" y="173.4">D480</text>
<text x="183.4" y="169.5">Q442</text>
<text x="198.9" y="169.5">R446</text>
<text x="46.4" y="175.3">C464</text>
<text x="29" y="181.1">Q460</text>
</g>
<g font-size="1.7" fill="#f00">
<text x="98.5" y="14.9">J100C-10</text>
<text x="110.1" y="14.9">P100C-10</text>
<text x="117.8" y="28.4">P100C-9</text>
<text x="117.8" y="34.2">J100C-9</text>
<text x="69.5" y="153.8">12VRS-</text>
</g>
<g font-size="1.4">
<text x="30.9" y="1.5">A</text>
<text x="88.8" y="1.5">B</text>
<text x="146.7" y="1.5">C</text>
<text x="204.7" y="1.5">D</text>
<text x="262.6" y="1.5">E</text>
<text x=".5" y="26.1">4</text>
<text x="292" y="26.1">4</text>
<text x=".5" y="71.9">3</text>
<text x="292" y="71.9">3</text>
<text x=".5" y="117.8">2</text>
<text x="292" y="117.8">2</text>
<text x=".5" y="163.6">1</text>
<text x="292" y="163.6">1</text>
<text x="30.9" y="186.8">A</text>
<text x="88.8" y="186.8">B</text>
<text x="146.7" y="186.8">C</text>
<text x="204.7" y="186.8">D</text>
<text x="262.6" y="186.8">E</text>
</g>
</svg>
